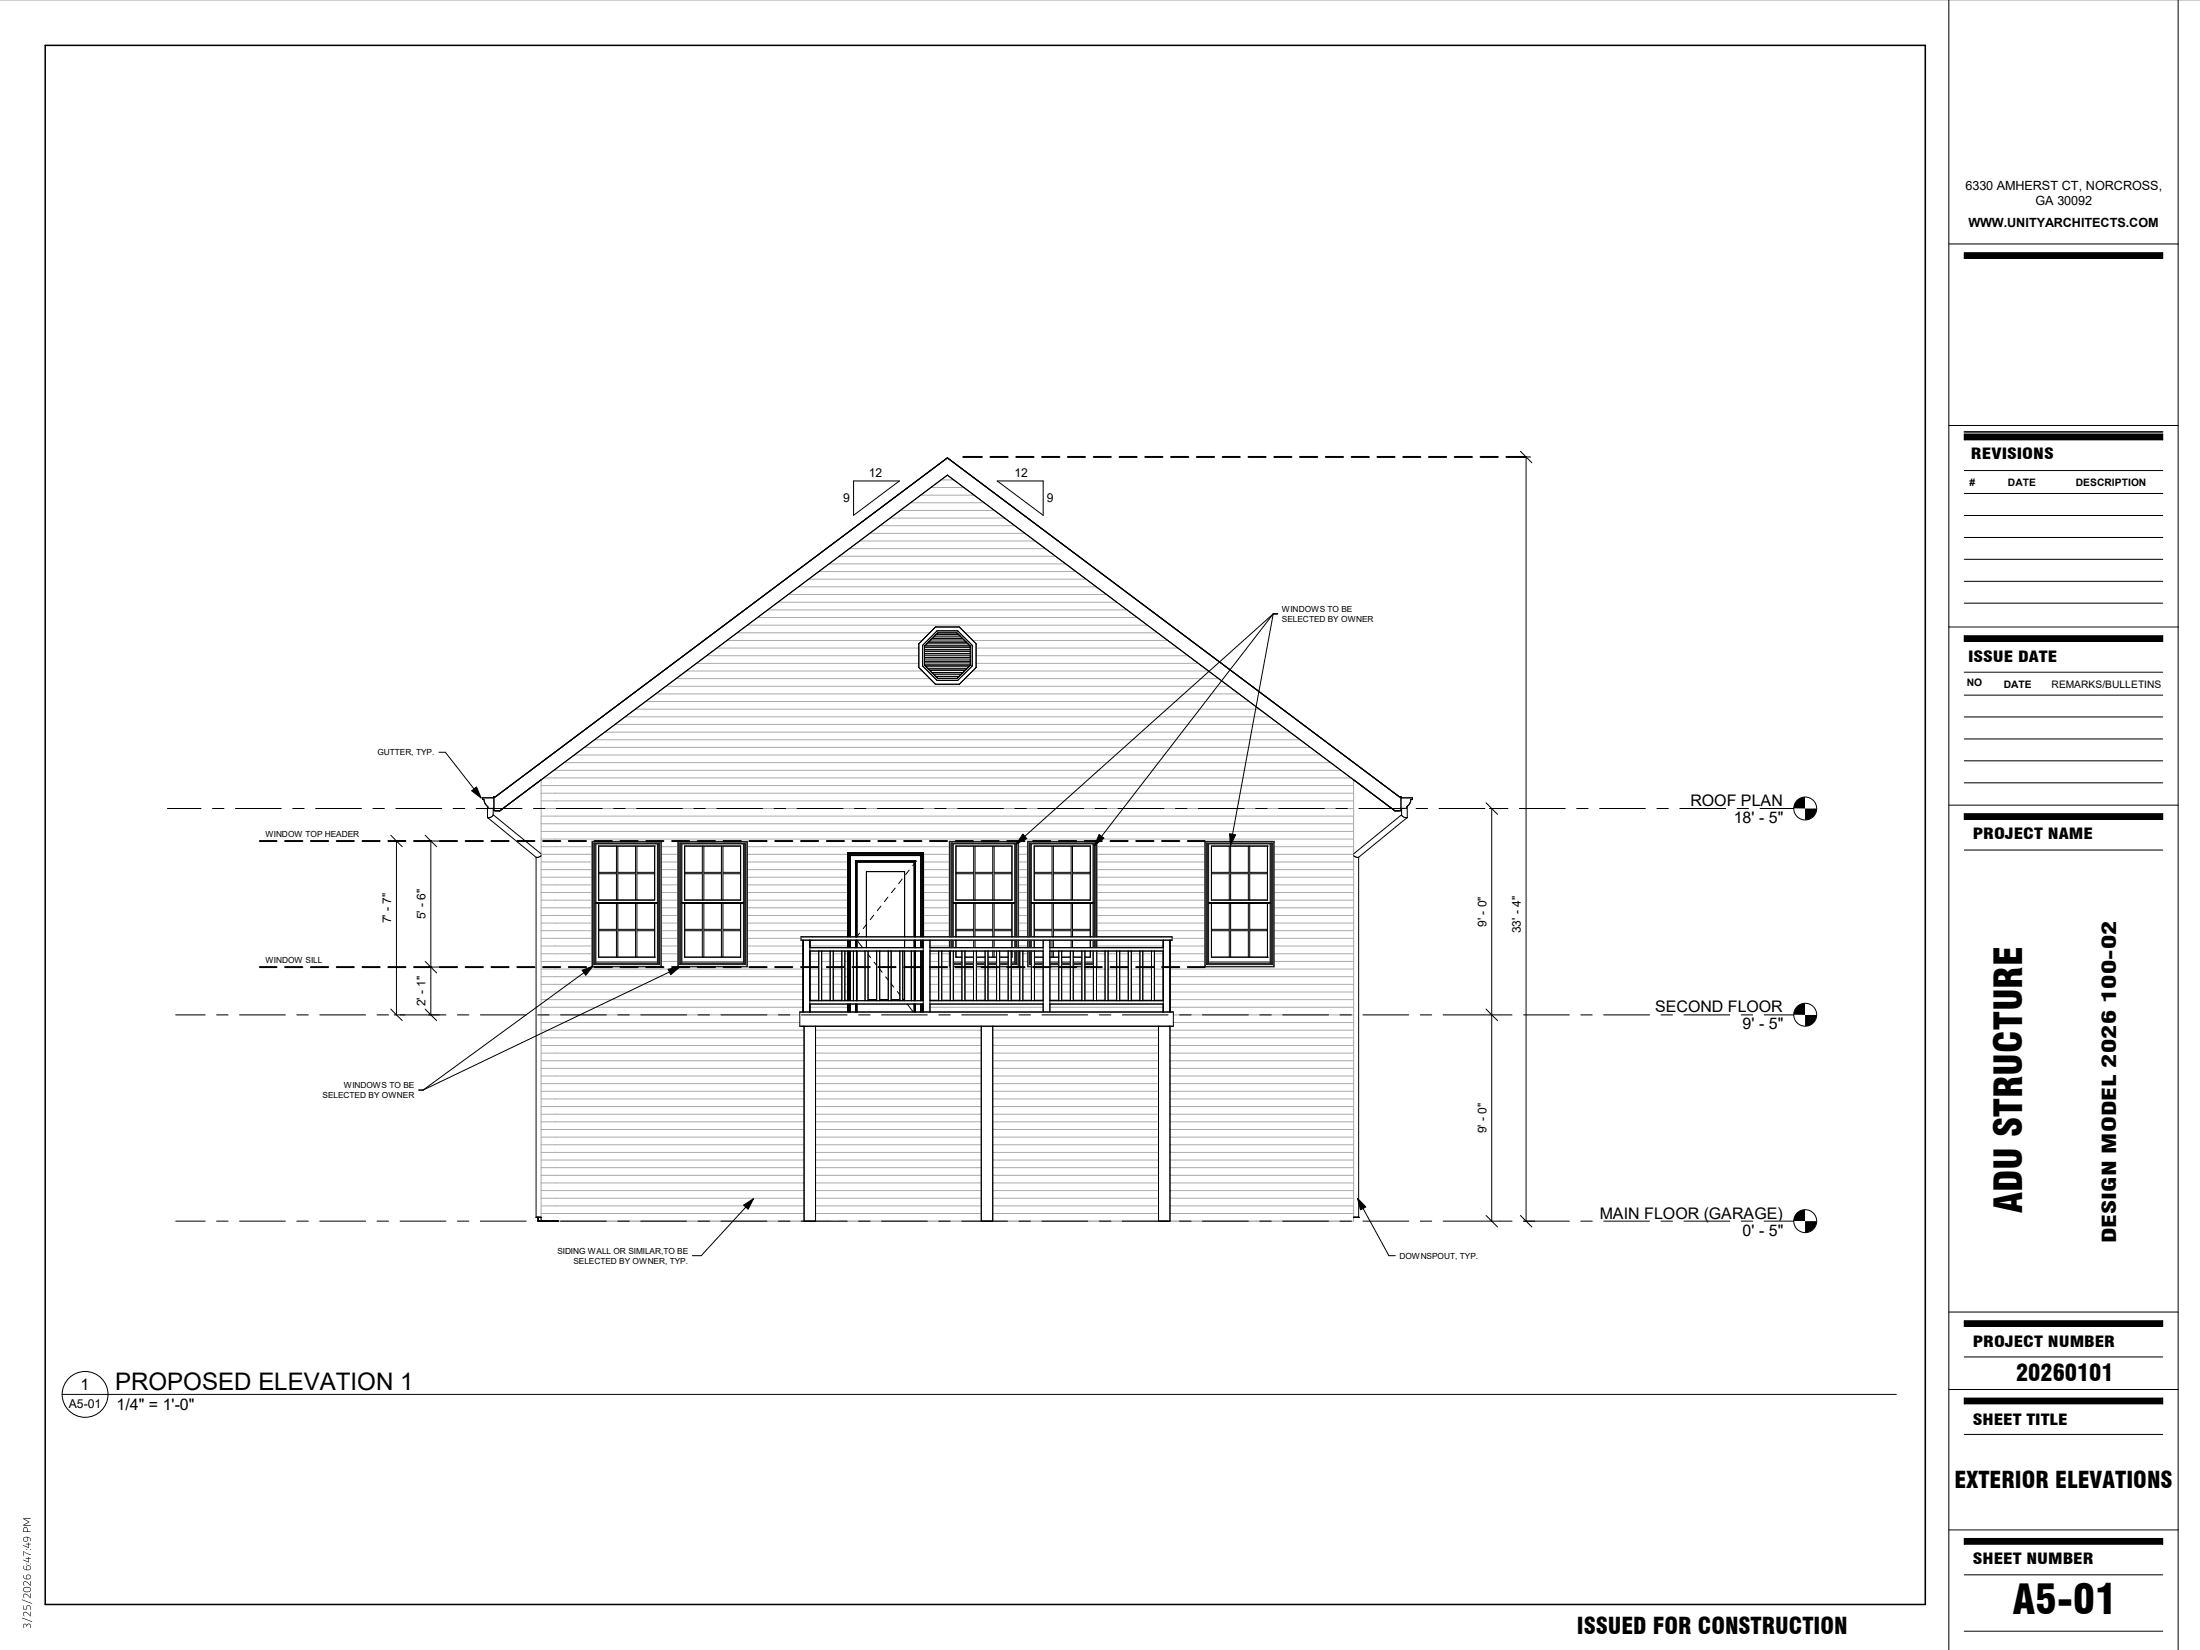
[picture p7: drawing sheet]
<svg xmlns="http://www.w3.org/2000/svg" width="610mm" height="457mm" viewBox="0 0 610 457" stroke-linecap="round" stroke-linejoin="round" font-family="sans-serif">
<g fill="none" stroke="#aaa" stroke-width=".28">
<path d="M252.3 139.3h20.5M255.1 137.2h14.8M257.9 135.1h9.2M260.7 133h3.6M226.9 158.4h71.3M229.7 156.3h65.6M232.5 154.1h60M235.3 152h54.4M238.2 149.9h48.7M241 147.8h43.1M243.8 145.7h37.4M246.6 143.6h31.8"/>
<path d="M249.5 141.4h26.1M198.6 179.6h56M201.5 177.5h54M204.3 175.3h53.3M207.1 173.2h110.8M209.9 171.1h105.2M212.8 169h99.5M215.6 166.9h93.9M218.4 164.7h88.2M221.2 162.6h82.6M224 160.5h77M267.4 175.3h53.4"/>
<path d="M269.5 177.5h54.1M270.5 179.6h55.9M173.2 198.6h178.6M176.1 196.5h172.9M178.9 194.4h167.3M181.7 192.3h161.6M184.5 190.2h156M187.3 188h70.3M190.2 185.9h65.3M193 183.8h61.6M195.8 181.7h58.8M267.4 188h70.3"/>
<path d="M269.5 185.9h65.4M270.5 181.7h58.7M270.5 183.8h61.5M149.9 217.7h225.2M149.9 219.8h225.2M149.9 216.1v122.3h225.2v-122.3M150.6 215.6h223.8M153.5 213.4h218.1M156.3 211.3h212.5M159.1 209.2h206.8M161.9 207.1h201.2M164.8 205h195.5"/>
<path d="M167.6 202.9h189.9M170.4 200.7h184.2M149.9 221.9h225.2M149.9 224h225.2M149.9 226.1h225.2M149.9 228.3h225.2M149.9 230.4h225.2M149.9 232.5h225.2M149.9 234.6h14.1M149.9 236.7h14.1M149.9 238.8h14.1M164 233h19.3v35h-19.3z"/>
<path d="M183.3 234.6h4.5M183.3 236.7h4.5M183.3 238.8h4.5M187.8 233h19.3v35h-19.3zM207.1 234.6h55.9M207.1 236.7h27.8M207.1 238.8h27.8M255.9 236.7h7.1M255.9 238.8h7.1M282.3 234.6h2.4M282.3 236.7h2.4M282.3 238.8h2.4"/>
<path d="M304 234.6h29.8M304 236.7h29.8M304 238.8h29.8M333.8 233h19.3v35h-19.3zM353.1 234.6h22M353.1 236.7h22M353.1 238.8h22M149.9 241h14.1M149.9 243.1h14.1M149.9 245.2h14.1M149.9 247.3h14.1M149.9 249.4h14.1"/>
<path d="M149.9 251.5h14.1M149.9 253.7h14.1M149.9 255.8h14.1M149.9 257.9h14.1M183.3 241h4.5M183.3 243.1h4.5M183.3 245.2h4.5M183.3 247.3h4.5M183.3 249.4h4.5M183.3 251.5h4.5M183.3 253.7h4.5M183.3 255.8h4.5"/>
<path d="M183.3 257.9h4.5M207.1 241h27.8M207.1 243.1h27.8M207.1 245.2h27.8M207.1 247.3h27.8M207.1 249.4h27.8M207.1 251.5h27.8M207.1 253.7h27.8M207.1 255.8h27.8M207.1 257.9h27.8M255.9 241h7.1M255.9 243.1h7.1"/>
<path d="M255.9 245.2h7.1M255.9 247.3h7.1M255.9 249.4h7.1M255.9 251.5h7.1M255.9 253.7h7.1M255.9 255.8h7.1M255.9 257.9h7.1M263 259.6v-26.6h19.3v26.6M282.3 241h2.4M282.3 243.1h2.4M282.3 245.2h2.4M282.3 247.3h2.4"/>
<path d="M282.3 249.4h2.4M282.3 251.5h2.4M282.3 253.7h2.4M282.3 255.8h2.4M282.3 257.9h2.4M284.7 259.6v-26.6h19.3v26.6M304 241h29.8M304 243.1h29.8M304 245.2h29.8M304 247.3h29.8M304 249.4h29.8M304 251.5h29.8"/>
<path d="M304 253.7h29.8M304 255.8h29.8M304 257.9h29.8M353.1 241h22M353.1 243.1h22M353.1 245.2h22M353.1 247.3h22M353.1 249.4h22M353.1 251.5h22M353.1 253.7h22M353.1 255.8h22M353.1 257.9h22"/>
<path d="M149.9 260h14.1M149.9 262.1h14.1M149.9 264.3h14.1M149.9 266.4h14.1M149.9 268.5h72.6M149.9 270.6h72.6M149.9 272.8h72.6M149.9 274.9h72.6M149.9 277h72.6M149.9 279.1h72.6M183.3 260h4.5M183.3 262.1h4.5"/>
<path d="M183.3 264.3h4.5M183.3 266.4h4.5M207.1 260h14.9M207.1 262.1h15.4M207.1 264.3h15.4M207.1 266.4h15.4M224.4 262.1h10.5M224.4 264.3h2.5M224.4 266.4h2.5M224.4 268.5h2.5M224.4 270.6h2.5M224.4 272.8h2.5"/>
<path d="M224.4 274.9h2.5M224.4 277h2.5M224.4 279.1h10.5M227.7 264.3h2.3M227.7 266.4h2.3M227.7 268.5h2.3M227.7 270.6h2.3M227.7 272.8h2.3M227.7 274.9h2.3M227.7 277h2.3M230.9 264.3h2.4M230.9 266.4h2.4"/>
<path d="M230.9 268.5h2.4M230.9 270.6h2.4M230.9 272.8h2.4M230.9 274.9h2.4M230.9 277h2.4M234.1 264.3h.8M234.1 266.4h.8M234.1 268.5h.8M234.1 270.6h.8M234.1 272.8h.8M234.1 274.9h.8M234.1 277h.8"/>
<path d="M257.7 262.1h5.3M257.7 264.3h2.4M257.7 266.4h2.4M257.7 268.5h2.4M257.7 270.6h2.4M257.7 272.8h2.4M257.7 274.9h2.4M257.7 277h2.4M257.7 279.1h31.4M260.9 264.3h2.1M260.9 266.4h2.1M260.9 268.5h2.4"/>
<path d="M260.9 270.6h2.4M260.9 272.8h2.4M260.9 274.9h2.4M260.9 277h2.4M263 263.5v4.5h.3M263 260.5v2.1M264.2 268.5h2.3M264.2 270.6h2.3M264.2 272.8h2.3M264.2 274.9h2.3M264.2 277h2.3M264.2 268h2.3"/>
<path d="M267.4 268.5h2.3M267.4 270.6h2.3M267.4 272.8h2.3M267.4 274.9h2.3M267.4 277h2.3M267.4 268h2.3M270.6 268.5h2.4M270.6 270.6h2.4M270.6 272.8h2.4M270.6 274.9h2.4M270.6 277h2.4M270.6 268h2.4"/>
<path d="M273.8 268.5h2.3M273.8 270.6h2.3M273.8 272.8h2.3M273.8 274.9h2.3M273.8 277h2.3M273.8 268h2.3M277 268.5h2.4M277 270.6h2.4M277 272.8h2.4M277 274.9h2.4M277 277h2.4M277 268h2.4"/>
<path d="M280.2 268.5h2.4M280.2 270.6h2.4M280.2 272.8h2.4M280.2 274.9h2.4M280.2 277h2.4M282.3 262.1h2.4M282.3 264.3h.3M282.3 266.4h.3M282.3 263.5v4.5h-2.1M282.3 260.5v2.1M283.4 264.3h1.3M283.4 266.4h1.3"/>
<path d="M283.4 268.5h2.4M283.4 270.6h2.4M283.4 272.8h2.4M283.4 274.9h2.4M283.4 277h2.4M284.7 263.5v4.5h1.1M284.7 260.5v2.1M286.6 268.5h2.5M286.6 270.6h2.5M286.6 272.8h2.5M286.6 274.9h2.5M286.6 277h2.5"/>
<path d="M286.6 268h2.5M290.9 268.5h2.5M290.9 270.6h2.5M290.9 272.8h2.5M290.9 274.9h2.5M290.9 277h2.5M290.9 279.1h31.4M290.9 268h2.5M294.2 268.5h2.4M294.2 270.6h2.4M294.2 272.8h2.4M294.2 274.9h2.4"/>
<path d="M294.2 277h2.4M294.2 268h2.4M297.4 268.5h2.4M297.4 270.6h2.4M297.4 272.8h2.4M297.4 274.9h2.4M297.4 277h2.4M297.4 268h2.4M300.6 268.5h2.4M300.6 270.6h2.4M300.6 272.8h2.4M300.6 274.9h2.4"/>
<path d="M300.6 277h2.4M300.6 268h2.4M303.8 268.5h2.4M303.8 270.6h2.4M303.8 272.8h2.4M303.8 274.9h2.4M303.8 277h2.4M304 262.1h18.3M304 264.3h2.2M304 266.4h2.2M304 263.5v4.5h-.2M304 260.5v2.1"/>
<path d="M307 264.3h2.4M307 266.4h2.4M307 268.5h2.4M307 270.6h2.4M307 272.8h2.4M307 274.9h2.4M307 277h2.4M310.3 264.3h2.3M310.3 266.4h2.3M310.3 268.5h2.3M310.3 270.6h2.3M310.3 272.8h2.3"/>
<path d="M310.3 274.9h2.3M310.3 277h2.3M313.5 264.3h2.3M313.5 266.4h2.3M313.5 268.5h2.3M313.5 270.6h2.3M313.5 272.8h2.3M313.5 274.9h2.3M313.5 277h2.3M316.7 264.3h2.4M316.7 266.4h2.4M316.7 268.5h2.4"/>
<path d="M316.7 270.6h2.4M316.7 272.8h2.4M316.7 274.9h2.4M316.7 277h2.4M319.9 264.3h2.4M319.9 266.4h2.4M319.9 268.5h2.4M319.9 270.6h2.4M319.9 272.8h2.4M319.9 274.9h2.4M319.9 277h2.4M324.2 262.1h9.6"/>
<path d="M324.2 264.3h9.6M324.2 266.4h9.6M324.2 268.5h50.9M324.2 270.6h50.9M324.2 272.8h50.9M324.2 274.9h50.9M324.2 277h50.9M324.2 279.1h50.9M324.8 260h9M353.1 260h22M353.1 262.1h22M353.1 264.3h22"/>
<path d="M353.1 266.4h22M149.9 281.2h71.7M149.9 283.3h71.7M149.9 285.5h72.9M149.9 287.6h72.9M149.9 289.7h72.9M149.9 291.8h72.9M149.9 293.9h72.9M149.9 296h72.9M149.9 298.2h72.9M226 285.5h45.9M226 287.6h45.9"/>
<path d="M226 289.7h45.9M226 291.8h45.9M226 293.9h45.9M226 296h45.9M226 298.2h45.9M275.1 285.5h45.9M275.1 287.6h45.9M275.1 289.7h45.9M275.1 291.8h45.9M275.1 293.9h45.9M275.1 296h45.9M275.1 298.2h45.9"/>
<path d="M324.2 285.5h50.9M324.2 287.6h50.9M324.2 289.7h50.9M324.2 291.8h50.9M324.2 293.9h50.9M324.2 296h50.9M324.2 298.2h50.9M325.1 281.2h50M325.1 283.3h50M149.9 300.3h72.9M149.9 302.4h72.9M149.9 304.5h72.9"/>
<path d="M149.9 306.6h72.9M149.9 308.7h72.9M149.9 310.9h72.9M149.9 313h72.9M149.9 315.1h72.9M149.9 317.2h72.9M149.9 319.3h72.9M226 300.3h45.9M226 302.4h45.9M226 304.5h45.9M226 306.6h45.9M226 308.7h45.9"/>
<path d="M226 310.9h45.9M226 313h45.9M226 315.1h45.9M226 317.2h45.9M226 319.3h45.9M275.1 300.3h45.9M275.1 302.4h45.9M275.1 304.5h45.9M275.1 306.6h45.9M275.1 308.7h45.9M275.1 310.9h45.9M275.1 313h45.9"/>
<path d="M275.1 315.1h45.9M275.1 317.2h45.9M275.1 319.3h45.9M324.2 300.3h50.9M324.2 302.4h50.9M324.2 304.5h50.9M324.2 306.6h50.9M324.2 308.7h50.9M324.2 310.9h50.9M324.2 313h50.9M324.2 315.1h50.9M324.2 317.2h50.9"/>
<path d="M324.2 319.3h50.9M149.9 321.4h72.9M149.9 323.6h72.9M149.9 325.7h72.9M149.9 327.8h72.9M149.9 329.9h72.9M149.9 332h72.9M149.9 334.1h72.9M149.9 336.3h72.9M226 321.4h45.9M226 323.6h45.9M226 325.7h45.9"/>
<path d="M226 327.8h45.9M226 329.9h45.9M226 332h45.9M226 334.1h45.9M226 336.3h45.9M275.1 321.4h45.9M275.1 323.6h45.9M275.1 325.7h45.9M275.1 327.8h45.9M275.1 329.9h45.9M275.1 332h45.9M275.1 334.1h45.9"/>
<path d="M275.1 336.3h45.9M324.2 321.4h50.9M324.2 323.6h50.9M324.2 325.7h50.9M324.2 327.8h50.9M324.2 329.9h50.9M324.2 332h50.9M324.2 334.1h50.9M324.2 336.3h50.9"/>
</g>
<g fill="none" stroke="#000" stroke-width=".28">
<path d="M256.2 179v5.3M256.2 179.5h12.7M256.2 179h12.7M256.3 178.9l-.1 .1M256.3 178.9h12.5M256.8 178.4l-.5 .5M256.8 178.4h11.4M257.2 178l-.4 .4M257.2 178h10.6M257.3 177.9l-.1 .1M257.3 177.9h10.4M257.9 177.3l-.6 .6"/>
<path d="M257.9 177.3h9.3M258.3 176.9l-.4 .4M258.3 176.9h8.4M258.4 176.8l-.1 .1M258.4 176.8h8.3M258.9 176.3l-.5 .5M258.9 176.3h7.2M259.3 175.9l-.4 .4M259.3 175.9h6.4M259.5 175.8l-.2 .1M259.5 175.8h6.1M259.9 175.3h5.2"/>
<path d="M259.9 175.3l-3.7 3.7M259.9 175.3l-.4 .5M265.1 175.3l3.8 3.7M265.1 175.3l.5 .5M265.6 175.8l3.3 3.2M268.9 179v5.3M256.2 184.3h.1M256.2 184.3l3.7 3.7h5.2l3.8-3.7M256.2 184.3l.4 .4M256.2 181.1h12.7M256.2 180.5h12.7M256.2 180.1h12.7"/>
<path d="M256.2 180h12.7M256.2 184.3h12.7M256.2 184.2h12.7M256.2 183.7h12.7M256.2 183.3h12.7M256.2 183.2h12.7M256.2 182.6h12.7M256.2 182.2h12.7M256.2 182.1h12.7M256.2 181.6h12.7M256.6 184.7l.5 .6h10.8l.5-.6M256.6 184.7h11.8"/>
<path d="M257.7 185.8l-.5-.4h10.6l-.5 .4M257.7 185.8l.5 .6h8.6l.5-.6M257.7 185.8h9.6M258.7 186.9l-.4-.5h8.4l-.4 .5M258.7 186.9l.5 .5h6.6l.5-.5M258.7 186.9h7.6M259.3 187.5h6.4M259.8 188h5.4M268.9 184.3h.1M268.9 184.3l-.5 .4M149.9 216.1l-11.4 8.6M134.8 223.2l-.4-.5-.3-1.2h-.4v-.4h3.1v-.3h.4l125.3-93.9 125.3 93.9h.4v3.9h-1.7l-124-93-124 93"/>
<path d="M134.8 223.2l.5 .4v.4h1.6M134.8 223.2l.3 .2 .1 3.2M135.1 226.6l13.5 11M136.7 225.8l13.2 10.8M136.7 224v1.9l-.8 .6-.7 .1M136.9 220.8v3.9h1.6M148.5 237.5v99.8h1.4v1.1M148.6 237.5v.1M149.9 237.1l-.5 .4-.8 .1M165.9 234.4v15M170.8 234.4v7.3h-4.9M171.2 234.4v7.3h4.9v-7.3"/>
<path d="M176.5 234.4v7.3h4.9M181.4 234.4h.1M181.4 234.4h-15.5v15M181.4 234.4v15h-15.5M189.7 234.4v15M194.6 234.4v7.3h-4.9M195 234.4v7.3h4.9v-7.3M200.3 234.4v7.3h4.9M205.2 234.4v15M235.1 236.6l.3 .3M235.1 236.6v23M235.1 236.6h20.6"/>
<path d="M235.4 236.8v22.8M235.4 236.8h20M235.4 236.9l.2 .2M235.6 237.1v22.5M235.6 237.1h19.5M237.1 238.5v21.1M237.1 238.5h16.5M237.2 238.6h.1M237.2 238.6l.1 .2M237.4 238.8h.1M237.4 238.8v20.8M253.3 238.8h-15.9v20.8"/>
<path d="M253.4 238.8h.1M253.4 238.8v20.8M253.4 238.7l-16.1 .1M253.5 238.7h.1M253.5 238.6h.1M253.6 238.6h.1M253.6 238.6l-.2 .2M253.6 238.5v21.1M253.7 238.8l-.8 1.1M255.1 237.1v22.5M255.4 236.8v22.8M255.4 236.8l-.3 .3"/>
<path d="M255.7 236.6v23M255.7 236.6l-.3 .2M264.9 234.4h.1M264.9 234.4h15.5v15M264.9 234.4v15h15.5M269.8 234.4v7.3h-4.9M270.2 234.4v7.3h4.9v-7.3M275.5 234.4v7.3h4.9M280.4 234.4v15M291.5 234.4v7.3h-4.9M291.9 234.4v7.3h4.9v-7.3M297.2 234.4v7.3h4.9"/>
<path d="M302.1 234.4v15M340.6 234.4v7.3h-4.9M341 234.4v7.3h4.9v-7.3M346.3 234.4v7.3h4.9M351.2 234.4h.1M351.2 234.4h-15.5v15M351.2 234.4v15h-15.5M375.1 237.1l.6 .4 .7 .1M376.4 237.5v.1M376.5 237.5v99.8h-1.4M388.2 221.1h3.2v.4h-.5v.6l-.7 1.1M388.4 224v1.9l.6 .5 .8 .2"/>
<path d="M388.4 225.8l-13.3 10.8M389.9 226.6l-13.5 11M390.2 223.2l-.4 .4v.4h-1.6M390.2 223.2l-.3 .2-.1 3.2M165.1 250.2h17.1M165.9 250.2v15h15.5M165.9 249.4h15.5M165.9 257.9h4.9v7.3M165.9 242.1h4.9v7.3M165.9 249.4h.1M165.9 250.2v15M170.8 250.2v7.3h-4.9"/>
<path d="M171.2 250.2v7.3h4.9v-7.3M171.2 249.4v-7.3h4.9v7.3M176.5 250.2v7.3h4.9M181.4 257.9h-4.9v7.3M181.4 242.1h-4.9v7.3M181.4 250.2v15M188.9 250.2h17.1M189.7 249.4v-15h15.5v15M189.7 249.4h15.5M189.7 250.2v15h15.5v-15M189.7 257.9h4.9v7.3M189.7 242.1h4.9v7.3"/>
<path d="M189.7 249.4h.1M189.7 250.2v15M194.6 250.2v7.3h-4.9M195 250.2v7.3h4.9v-7.3M195 249.4v-7.3h4.9v7.3M200.3 250.2v7.3h4.9M205.2 257.9h-4.9v7.3M205.2 242.1h-4.9v7.3M205.2 250.2v15M205.2 249.4h.1M222 259.6h102.8v.9h-102.8zM234.9 259.6v-23.3h21v23.3"/>
<path d="M238.2 258.6l-.8 1M240.1 259.6v-18.1h10.6v18.1M240.2 256.1l-1 1.2M242.1 253.6l-1 1.2M244.1 251.1l-1 1.2M246 248.6l-.9 1.3M248 246.1l-1 1.3M250 243.6l-1 1.3M251.9 241.1l-.9 1.3M263.1 259.6v-26.4h19.1v26.4M264.1 250.2h17.1M264.9 249.4h15.5"/>
<path d="M264.9 257.9h4.9v1.7M264.9 242.1h4.9v7.3M264.9 250.2v9.4M269.8 250.2v7.3h-4.9M270.2 250.2v7.3h4.9v-7.3M270.2 259.6v-1.7h4.9v1.7M270.2 249.4v-7.3h4.9v7.3M275.5 250.2v7.3h4.9M280.4 257.9h-4.9v1.7M280.4 242.1h-4.9v7.3M280.4 250.2v9.4M280.4 249.4h.1"/>
<path d="M284.8 259.6v-26.4h19.1v26.4M285.8 250.2h17.1M286.6 249.4v-15h15.5v15M286.6 250.2v9.4M286.6 249.4h15.5M286.6 257.9h4.9v1.7M286.6 242.1h4.9v7.3M291.5 250.2v7.3h-4.9M291.9 250.2v7.3h4.9v-7.3M291.9 259.6v-1.7h4.9v1.7M291.9 249.4v-7.3h4.9v7.3M297.2 250.2v7.3h4.9"/>
<path d="M302.1 249.4h-15.5M302.1 250.2v9.4M302.1 249.4h.1M302.1 257.9h-4.9v1.7M302.1 242.1h-4.9v7.3M334.9 250.2h17.1M335.7 250.2v15h15.5M335.7 257.9h4.9v7.3M335.7 242.1h4.9v7.3M340.6 250.2v7.3h-4.9M341 250.2v7.3h4.9v-7.3M341 249.4v-7.3h4.9v7.3"/>
<path d="M346.3 250.2v7.3h4.9M351.2 249.4h-15.5M351.2 257.9h-4.9v7.3M351.2 242.1h-4.9v7.3M351.2 250.2v15M164.1 267.5v-34.3h19.1v34.3M165.1 266.6h17.1M171.2 265.2v-7.3h4.9v7.3M181.4 265.2h.1M187.9 267.5v-34.3h19.1v34.3M188.9 266.6h17.1M195 265.2v-7.3h4.9v7.3"/>
<path d="M222.5 260.5v19.9M224.4 277.3h31.4M224.4 263.5h31.4M224.4 260.5v19.9M224.4 262.6h31.4M224.4 278.2h31.4M226.9 263.5v13.8M227.7 263.5v13.8M230 263.5v13.8M230.9 263.5v13.8M233.3 263.5v13.8M234.1 263.5v13.8"/>
<path d="M234.9 260.5v2.1M234.9 263.5v13.8M234.9 278.2v2.2M235.1 260.5v2.1M235.1 263.5v13.8M235.1 278.2v2.2M235.4 260.5v2.1M235.4 263.5v13.8M235.4 278.2v2.2M235.6 260.5v2.1M235.6 263.5v13.8M235.6 278.2v2.2"/>
<path d="M236.5 263.5v13.8M237.1 260.5v2.1M237.1 278.2v2.2M237.3 263.5v13.8M237.4 260.5v2.1M237.4 278.2v2.2M237.4 260.5l1.7 2.1M237.4 263.5v13.8M239.7 263.5v13.8M240.1 260.5v2.1M240.5 263.5v13.8M240.5 264.5l.7 .8"/>
<path d="M240.5 277h2.4M242.2 266.6l.7 .9M242.9 263.5v13.8M243.8 263.5v13.8M243.8 268.5l.6 .9M243.8 277h2.3M245.4 270.7l.7 .9M246.1 263.5v13.8M246.9 263.5v13.8M246.9 272.6l.7 .9M246.9 277h2.4M248.6 274.7l.7 .9"/>
<path d="M249.3 263.5v13.8M250.1 263.5v13.8M250.1 276.7l.5 .6M250.7 263.5v13.5h-.6M250.7 260.5v2.1M251.4 278.2l1.7 2.2M252.5 263.5v13.8M253.3 260.5v2.1M253.3 278.2v2.2M253.4 263.5v13.8M253.6 260.5v2.1M253.6 263.5v13.8"/>
<path d="M253.6 278.2v2.2M255.1 260.5v2.1M255.1 263.5v13.8M255.1 278.2v2.2M255.4 260.5v2.1M255.4 263.5v13.8M255.4 278.2v2.2M255.7 260.5v2.1M255.7 263.5v13.8M255.7 278.2v2.2M255.8 260.5v19.9M257.7 277.3h31.4"/>
<path d="M257.7 263.5h31.4M257.7 260.5v19.9M257.7 262.6h31.4M257.7 278.2h31.4M260.1 263.5v13.8M260.9 263.5v13.8M263.1 260.5v2.1M263.1 263.5v4M263.3 263.5v13.8M264.2 263.5v13.8M264.2 266.6h2.3M264.9 265.2h.1"/>
<path d="M264.9 265.2h1.6M264.9 260.5v2.1M264.9 263.5v1.7M266.5 263.5v13.8M267.4 263.5v13.8M267.4 265.2h2.3M267.4 266.6h2.3M269.7 263.5v13.8M269.8 260.5v2.1M270.2 260.5v2.1M270.6 263.5v13.8M270.6 265.2h2.4"/>
<path d="M270.6 266.6h2.4M273 263.5v13.8M273.8 263.5v13.8M273.8 265.2h2.3M273.8 266.6h2.3M275.1 260.5v2.1M275.1 263.5v1.7M275.5 260.5v2.1M275.5 263.5v1.7M276.1 263.5v13.8M277 263.5v13.8M277 265.2h2.4"/>
<path d="M277 266.6h2.4M279.4 263.5v13.8M280.2 263.5v13.8M280.2 266.6h1M280.4 260.5v2.1M280.4 263.5v1.7M280.4 263.5v1.7h-.2M282.2 260.5v2.1M282.2 263.5v4M282.6 263.5v13.8M283.4 263.5v13.8M284.8 260.5v2.1"/>
<path d="M284.8 263.5v4M285.8 263.5v13.8M286.6 260.5v2.1M286.6 263.5v13.8M286.6 265.2h2.5M286.6 266.6h2.5M289.1 260.5v19.9M290.9 277.3h31.4M290.9 263.5h31.4M290.9 260.5v19.9M290.9 262.6h31.4M290.9 278.2h31.4"/>
<path d="M290.9 265.2h2.5M290.9 266.6h2.5M291.5 260.5v2.1M291.5 263.5v1.7M291.9 260.5v2.1M291.9 263.5v1.7M293.4 263.5v13.8M294.2 263.5v13.8M294.2 265.2h2.4M294.2 266.6h2.4M296.6 263.5v13.8M296.8 260.5v2.1"/>
<path d="M297.2 260.5v2.1M297.4 263.5v13.8M297.4 265.2h2.4M297.4 266.6h2.4M299.8 263.5v13.8M300.6 263.5v13.8M300.6 266.6h2.3M302.1 260.5v2.1M302.1 263.5v1.7M302.1 263.5v1.7h-1.5M303 263.5v13.8M303.8 263.5v13.8"/>
<path d="M303.9 260.5v2.1M303.9 263.5v4M306.2 263.5v13.8M307 263.5v13.8M309.4 263.5v13.8M310.3 263.5v13.8M312.6 263.5v13.8M313.5 263.5v13.8M315.8 263.5v13.8M316.7 263.5v13.8M319.1 263.5v13.8M319.9 263.5v13.8"/>
<path d="M322.3 260.5v19.9M324.2 260.5v19.9M333.9 267.5v-34.3h19.1v34.3M334.9 266.6h17.1M341 265.2v-7.3h4.9v7.3M351.2 265.2h.1M221.6 280.4h103.5v4h-103.5zM222.8 284.4v54h3.2v-54M271.9 284.4v54h3.2v-54M321 284.4v54h3.2v-54M149.1 337.3v1.1h5.6M149.4 338.4h.1"/>
<path d="M149.6 338.4h.1M154.2 338.4h.1M376.4 337.3h.1"/>
<circle cx="262.5" cy="181.7" r="8.6"/>
<circle cx="262.5" cy="181.7" r="7.4"/>
<circle cx="500.2" cy="338.4" r="3.2"/>
</g>
<g fill="none" stroke="#232312" stroke-width=".28">
<path d="M164.1 233.2h19.1v34.6h-19.1zM164.5 233.6h18.3v33.7h-18.3zM164.7 233.8h17.9M164.7 233.6v33.6M164.8 233.8v33.1M165.1 233.8v33.1M182.2 233.8v33.1M182.4 233.8v33.1M182.6 233.6v33.6M187.9 233.2h19.1v34.6h-19.1zM188.4 233.6h18.1v33.7h-18.1zM188.5 233.8h17.9"/>
<path d="M188.5 233.6v33.6M188.7 233.8v33.1M188.9 233.8v33.1M206 233.8v33.1M206.2 233.8v33.1M206.4 233.6v33.6M263.7 233.8h17.9M263.7 233.6v26M263.9 233.8v25.8M264.1 233.8v25.8M281.2 233.8v25.8M281.4 233.8v25.8"/>
<path d="M281.6 233.6v26M285.4 233.8h17.9M285.4 233.6v26M285.6 233.8v25.8M285.7 233.8v25.8M285.8 233.8v25.8M302.9 233.8v25.8M303.1 233.8v25.8M303.3 233.6v26M333.9 233.2h19.1v34.6h-19.1zM334.3 233.6h18.3v33.7h-18.3zM334.5 233.8h17.9"/>
<path d="M334.5 233.6v33.6M334.6 233.8v33.1M334.9 233.8v33.1M352 233.8v33.1M352.2 233.8v33.1M352.4 233.6v33.6M263.1 259.6v-26.4h19.1v26.4M263.5 259.6v-26h18.2v26M284.8 259.6v-26.4h19.1v26.4M285.2 259.6v-26h18.2v26M164.5 267.2h18.3M164.8 266.9h.3"/>
<path d="M164.8 266.9l-.1 .1h17.9l-.2-.1M165.1 266.8v.1M182.2 266.8v.1M182.2 266.9h.2M188.4 267.2h18.1M188.7 266.9h.2M188.7 266.9l-.2 .1h17.9l-.2-.1M188.9 266.8v.1M206 266.8v.1M206 266.9h.2M263.1 263.5v4.3h.2M263.1 260.5v2.1"/>
<path d="M263.5 260.5v2.1M263.7 260.5v2.1M263.9 260.5v2.1M264.1 260.5v2.1M264.2 267.8h2.3M264.2 267.2h2.3M264.2 267.3h2.3M264.2 267h2.3M267.4 267.8h2.3M267.4 267.2h2.3M267.4 267.3h2.3M267.4 267h2.3"/>
<path d="M270.6 267.8h2.4M270.6 267.2h2.4M270.6 267.3h2.4M270.6 267h2.4M273.8 267.8h2.3M273.8 267.2h2.3M273.8 267.3h2.3M273.8 267h2.3M277 267.8h2.4M277 267.2h2.4M277 267.3h2.4M277 267h2.4"/>
<path d="M280.2 267.2h1.5M281.2 260.5v2.1M281.2 263.5v3.4M281.2 266.9h.2M281.4 266.9l.2 .1h-1.4M281.4 260.5v2.1M281.4 263.5v3.4M281.6 260.5v2.1M281.6 263.5v3.7M281.7 263.5v3.8h-1.5M281.7 260.5v2.1M282.2 263.5v4.3h-2"/>
<path d="M282.2 260.5v2.1M284.8 260.5v2.1M284.8 263.5v4.3h1M285.2 260.5v2.1M285.2 263.5v3.8h.6M285.2 267.2h.6M285.4 260.5v2.1M285.4 263.5v3.7M285.6 266.9h.1M285.6 266.9l-.2 .1h.4M285.6 260.5v2.1M285.6 263.5v3.4"/>
<path d="M285.7 260.5v2.1M285.7 263.5v3.4M285.8 266.8l-.1 .1M285.8 260.5v2.1M286.6 267.8h2.5M286.6 267.2h2.5M286.6 267.3h2.5M286.6 267h2.5M290.9 267.8h2.5M290.9 267.2h2.5M290.9 267.3h2.5M290.9 267h2.5"/>
<path d="M294.2 267.8h2.4M294.2 267.2h2.4M294.2 267.3h2.4M294.2 267h2.4M297.4 267.8h2.4M297.4 267.2h2.4M297.4 267.3h2.4M297.4 267h2.4M300.6 267.8h2.4M300.6 267.2h2.4M300.6 267.3h2.4M300.6 267h2.4"/>
<path d="M302.9 260.5v2.1M302.9 263.5v3.4M302.9 266.8v.1M302.9 266.9h.1M303.1 260.5v2.1M303.3 260.5v2.1M303.4 260.5v2.1M303.9 260.5v2.1M303.9 263.5l-.1 4.3M334.3 267.2h18.3M334.6 266.9h.3M334.6 266.9l-.1 .1h17.9l-.2-.1"/>
<path d="M352 266.8v.1M352 266.9h.2"/>
</g>
<g fill="none" stroke="#000" stroke-width=".55">
<path d="M266.9 126.6h5.2M274.4 126.6h4.8M281.6 126.6h4.8M288.8 126.6h4.7M295.9 126.6h4.8M303.1 126.6h4.7M310.2 126.6h4.8M317.3 126.6h4.8M324.5 126.6h4.8M331.6 126.6h4.8M338.8 126.6h4.7M345.9 126.6h4.8"/>
<path d="M353.1 126.6h4.7M360.2 126.6h4.8M367.4 126.6h4.8M374.5 126.6h4.8M381.7 126.6h4.7M388.8 126.6h4.8M395.9 126.6h4.8M403.1 126.6h4.8M410.3 126.6h4.7M417.4 126.6h5.2M72 233h4.6M79 233h4.8"/>
<path d="M86.1 233h4.8M93.3 233h4.7M100.5 233h4.7M107.6 233h4.8M114.7 233h4.8M121.9 233h4.8M129 233h4.8M136.2 233h4.7M143.3 233h4.8M150.5 233h4.7M157.6 233h4.8M164.8 233h4.7"/>
<path d="M171.9 233h4.8M179.1 233h4.7M186.2 233h4.8M193.3 233h4.8M200.5 233h4.8M207.6 233h4.8M214.8 233h4.7M222 233h4.7M229.1 233h4.7M236.2 233h4.8M243.4 233h4.8M250.5 233h4.8"/>
<path d="M257.7 233h4.7M264.8 233h4.8M272 233h4.7M279.1 233h4.8M286.3 233h4.7M293.4 233h4.8M300.6 233h4.7M307.7 233h4.8M314.8 233h4.8M322 233h4.8M329.1 233h4.7M72 268h4.6"/>
<path d="M79 268h4.8M86.1 268h4.8M93.3 268h4.7M100.5 268h4.7M107.6 268h4.8M114.7 268h4.8M121.9 268h4.8M129 268h4.8M136.2 268h4.7M143.3 268h4.8M150.5 268h4.7M157.6 268h4.8"/>
<path d="M164.8 268h4.7M171.9 268h4.8M179.1 268h4.7M186.2 268h4.8M193.3 268h4.8M200.5 268h4.8M207.6 268h4.8M214.8 268h4.7M222 268h4.7M229.1 268h4.7M236.2 268h4.8M243.4 268h4.8"/>
<path d="M250.5 268h4.8M257.7 268h4.7M264.8 268h4.8M272 268h4.7M279.1 268h4.8M286.3 268h4.7M293.4 268h4.8M300.6 268h4.7M307.7 268h4.8M314.8 268h4.8M322 268h4.8M329.1 268h4.7"/>
</g>
<path d="M497 335.2h3.2v3.2h-3.2zM500.2 338.4h3.1v3.1h-3.1z" fill="#000"/>
<g fill="#fff">
<path d="M443.3 333.7h50.7v4.9h-50.7z"/>
<path d="M482.9 338.4h2.4v4.9h-2.4z"/>
<path d="M485.3 338.4h2.1v4.9h-2.1z"/>
<path d="M487.4 338.4h1.5v4.9h-1.5z"/>
<path d="M490.1 338.4h2.5v4.9h-2.5z"/>
<path d="M492.6 338.4h1.6v4.9h-1.6z"/>
</g>
<g fill="none" stroke="#000" stroke-width=".28">
<path d="M48.7 338.4h8.2M60 338.4h3.2M66.4 338.4h12.7M82.3 338.4h3.1M88.6 338.4h12.7M104.5 338.4h3.2M110.9 338.4h12.7M126.7 338.4h3.2M133.1 338.4h12.7M149 338.4h3.1M155.3 338.4h12.7M171.2 338.4h3.2"/>
<path d="M177.5 338.4h12.7M193.4 338.4h3.2M199.8 338.4h12.7M215.7 338.4h3.2M222 338.4h12.7M237.9 338.4h3.2M244.3 338.4h12.7M260.1 338.4h3.2M266.5 338.4h12.7M282.4 338.4h3.1M288.7 338.4h12.7M304.6 338.4h3.2"/>
<path d="M311 338.4h12.7M326.9 338.4h3.1M333.2 338.4h12.7M349.1 338.4h3.2M355.4 338.4h12.7M371.3 338.4h3.2M377.7 338.4h12.7M393.5 338.4h3.2M399.9 338.4h12.7M415.8 338.4h3.2M422.1 338.4h12.7M438 338.4h3.2"/>
<path d="M444.4 338.4h12.7M460.2 338.4h3.2M466.6 338.4h12.7M482.5 338.4h3.1M488.8 338.4h8.2"/>
<circle cx="500.2" cy="281.2" r="3.2"/>
</g>
<path d="M497 278h3.2v3.2h-3.2zM500.2 281.2h3.1v3.2h-3.1z" fill="#000"/>
<g fill="#fff">
<path d="M458.6 276.5h35.4v4.9h-35.4z"/>
<path d="M482.9 281.2h2.4v4.9h-2.4z"/>
<path d="M485.3 281.2h2.1v4.9h-2.1z"/>
<path d="M487.4 281.2h1.5v4.9h-1.5z"/>
<path d="M490.1 281.2h2.5v4.9h-2.5z"/>
<path d="M492.6 281.2h1.6v4.9h-1.6z"/>
</g>
<g fill="none" stroke="#000" stroke-width=".28">
<path d="M411.8 222.5l3.2 3.1M412.7 224h3.1M413.3 224v114.4M411.8 279.6l3.2 3.2M48.7 281.2h8.2M60 281.2h3.2M66.4 281.2h12.7M82.3 281.2h3.1M88.6 281.2h12.7M104.5 281.2h3.2M110.9 281.2h12.7M126.7 281.2h3.2"/>
<path d="M133.1 281.2h12.7M149 281.2h3.1M155.3 281.2h12.7M171.2 281.2h3.2M177.5 281.2h12.7M193.4 281.2h3.2M199.8 281.2h12.7M215.7 281.2h3.2M222 281.2h12.7M237.9 281.2h3.2M244.3 281.2h12.7M260.1 281.2h3.2"/>
<path d="M266.5 281.2h12.7M282.4 281.2h3.1M288.7 281.2h12.7M304.6 281.2h3.2M311 281.2h12.7M326.9 281.2h3.1M333.2 281.2h12.7M349.1 281.2h3.2M355.4 281.2h12.7M371.3 281.2h3.2M377.7 281.2h12.7M393.5 281.2h3.2"/>
<path d="M399.9 281.2h12.7M412.7 281.2h6.3M422.1 281.2h12.7M438 281.2h3.2M444.4 281.2h12.7M460.2 281.2h3.2M466.6 281.2h12.7M482.5 281.2h3.1M488.8 281.2h8.2M411.8 336.8l3.2 3.2M412.7 338.4h3.1"/>
</g>
<g fill="#fff">
<path d="M408.8 305.5h3.9v8.6h-3.9z"/>
<path d="M408.8 248.4h3.9v8.5h-3.9z"/>
</g>
<path d="M236.5 133.3h12.7l-12.7 9.5z" fill="none" stroke="#000" stroke-width=".28"/>
<g fill="#fff">
<path d="M240.7 129.2h3.7v3.8h-3.7z"/>
<path d="M233.7 136h1.8v3.8h-1.8z"/>
</g>
<path d="M276.3 133.3h12.8v9.5z" fill="none" stroke="#000" stroke-width=".28"/>
<g fill="#fff">
<path d="M281.1 129.2h3.7v3.8h-3.7z"/>
<path d="M290 136h1.8v3.8h-1.8z"/>
</g>
<circle cx="500.2" cy="224" r="3.2" fill="none" stroke="#000" stroke-width=".28"/>
<path d="M497 220.9h3.2v3.1h-3.2zM500.2 224h3.1v3.2h-3.1z" fill="#000"/>
<g fill="#fff">
<path d="M468.4 219.3h25.6v5h-25.6z"/>
<path d="M480.4 224h4.9v5h-4.9z"/>
<path d="M485.3 224h2.1v5h-2.1z"/>
<path d="M487.4 224h1.5v5h-1.5z"/>
<path d="M490.1 224h2.5v5h-2.5z"/>
<path d="M492.6 224h1.6v5h-1.6z"/>
</g>
<g fill="none" stroke="#000" stroke-width=".28">
<path d="M420.5 126.6h3.6M421.3 125.1l3.2 3.1M422.9 126.6v211.8M46.4 224h9.3M58.9 224h3.2M65.2 224h12.7M81.1 224h3.2M87.5 224h12.7M103.3 224h3.2M109.7 224h12.7M125.6 224h3.2M132 224h12.7"/>
<path d="M147.8 224h3.2M154.2 224h12.7M170.1 224h3.1M176.4 224h12.7M192.3 224h3.2M198.6 224h12.7M214.5 224h3.2M220.9 224h12.7M236.8 224h3.1M243.1 224h12.7M259 224h3.2M265.3 224h12.7"/>
<path d="M281.2 224h3.2M287.6 224h12.7M303.4 224h3.2M309.8 224h12.7M325.7 224h3.2M332.1 224h12.7M347.9 224h3.2M354.3 224h12.7M370.2 224h3.1M376.5 224h12.7M392.4 224h3.2M398.7 224h12.7"/>
<path d="M414.6 224h3.2M421 224h12.7M436.9 224h3.2M443.2 224h12.7M459.1 224h3.2M465.5 224h12.7M481.3 224h3.2M487.7 224h9.3M421.3 336.8l3.2 3.2M422.2 338.4h3.1"/>
</g>
<path d="M418.3 248.3h3.9v10.4h-3.9z" fill="#fff"/>
<path d="M130.7 219.1l1.3-1 1.3 3zM283.4 231.1l1.1 1.3-2.9 1.4zM304.5 231.2l1.4 1-2.6 2zM340.7 231l1.7 .3-1.4 3zM376.2 332.1l2.3 2.3-1.5 .8z" fill="#000" stroke="#000" stroke-width=".28"/>
<g fill="none" stroke="#000" stroke-width=".28">
<path d="M352.8 170.1h1.2M352.8 170.1l-11.8 64.2M352.8 170.1l-71.2 63.7M352.8 170.1l-49.5 64.1M121.6 208.4h1.8l9.9 12.7M117.8 231.4l1.6 1.6M118.7 233h3.1M119.4 233v48.2M119.4 233l1.6 1.6M117.8 266.4l3.2 3.2M117.8 279.6l1.6 1.6M118.7 268h3.1"/>
<path d="M118.7 281.2h3.1M119.4 281.2l1.6 1.6M376.2 332.1l8.7 15.8h1.7"/>
</g>
<g fill="#fff">
<path d="M114.9 270.3h3.8v8.6h-3.8z"/>
<path d="M114.9 246.3h3.8v8.5h-3.8z"/>
</g>
<path d="M108.3 231.4l1.6 1.6M109.2 233h3M109.9 233v48.2M109.9 233l1.6 1.6M108.3 279.6l1.6 1.6M109.2 281.2h3M109.9 281.2l1.6 1.6" fill="none" stroke="#000" stroke-width=".28"/>
<path d="M105.3 247.4h3.9v8.5h-3.9z" fill="#fff"/>
<path d="M161.3 268.9l3-1.2-2 2.6zM185.1 268.6l3.2-.6-2.5 2.1zM206 333.9l2.8-1.8-1.5 3z" fill="#000" stroke="#000" stroke-width=".28"/>
<g fill="none" stroke="#000" stroke-width=".28">
<path d="M540 -.1v457.3M603.5 -.1v457.3M540 67.6h63.5M544.3 70h55v1.6h-55zM540 117.9h63.5M544.3 120.3h55v1.6h-55zM544.3 136.7h55M544.3 130.4h55M544.3 142.8h55M544.3 148.9h55M544.3 155h55M540 173.7h63.5"/>
<path d="M544.3 176.1h55v1.6h-55zM544.3 161.1h55M544.3 167.1h55M544.3 192.6h55M544.3 198.7h55M544.3 186.3h55M544.3 204.8h55M544.3 210.8h55M544.3 216.9h55M540 223.1h63.5M544.3 225.5h55v1.6h-55zM544.3 235.5h55"/>
<path d="M164.3 267.7l-47.1 34.3M188.3 268l-71.1 34M116 302h1.2M208.8 332.1l-14.5 15.8h-2.4M540 363.6h63.5M544.3 366h55v1.5h-55zM544.3 376h55M17.2 386.4h508.2M540 385h63.5M544.3 387.4h55v1.6h-55zM544.3 397.5h55M540 423.9h63.5"/>
<path d="M544.3 426.3h55v1.6h-55zM544.3 436.4h55M544.3 452h55"/>
<circle cx="23.6" cy="386.4" r="6.4"/>
</g>
<path d="M544.3 70h55v1.6h-55zM544.3 120.3h55v1.6h-55zM544.3 176.1h55v1.6h-55zM544.3 225.5h55v1.6h-55zM544.3 366h55v1.5h-55zM544.3 387.4h55v1.6h-55zM544.3 426.3h55v1.6h-55z" fill="#000"/>
<path d="M12.5 12.6h521v432h-521zM544.3 119.7h55" fill="none" stroke="#000" stroke-width=".42"/>
<g fill="#fff">
<path d="M544.6 49.6h55.5v4h-55.5z"/>
<path d="M564 53.6h15.6v4h-15.6z"/>
<path d="M545.5 59.6h52.7v4.1h-52.7z"/>
</g>
<path d="M6.5 450.1l.6-.2 .3 .4a.62 .62 0 0 1 1-.2 .62 .62 0 0 1-.1 1 .52 .52 0 0 0 0-.9 .52 .52 0 0 0-.8 .3l-.1 .3a.47 .47 0 0 0-.2-.6 .47 .47 0 0 0-.6 .1l.1 .8a.61 .61 0 0 1-.2-1zM6.1 448.2l2.8 1.1v.2l-2.8-1.1zM6.6 446.8a1.4 1.4 0 0 1 1.8 .8v-1h.1v1.3l-.5-.5a.75 .75 0 0 0-.7-.6 .75 .75 0 0 0-.8 .4l.3 .6a.61 .61 0 0 1-.2-1zM6.4 444.8l.2 .1v.9h.7a.69 .69 0 0 1 .2-.9 .69 .69 0 0 1 1 .2 .69 .69 0 0 1-.2 .9 .59 .59 0 0 0 .1-.8 .59 .59 0 0 0-.8-.1 .59 .59 0 0 0-.2 .8l-1 .1zM6.1 443.2l2.8 1.1v.1l-2.8-1.1zM6.6 441.7a1.4 1.4 0 0 1 1.8 .9v-1.1h.1v1.3l-.5-.4a.75 .75 0 0 0-.7-.6 .75 .75 0 0 0-.8 .4l.3 .6a.61 .61 0 0 1-.2-1.1zM6.5 440a1.22 1.22 0 0 1 2.1 .5 1.08 1.08 0 0 1-1.2 .8 1.08 1.08 0 0 1-1-1.1zM6.6 440.1a.63 .63 0 0 0 .1 .8 .63 .63 0 0 0 .8 .1 .63 .63 0 0 0 .9-.5 .63 .63 0 0 0-.9-.6zM6.6 438.3a1.4 1.4 0 0 1 1.8 .9v-1.1h.1v1.3l-.5-.4a.75 .75 0 0 0-.7-.6 .75 .75 0 0 0-.8 .4l.3 .5a.61 .61 0 0 1-.2-1zM6.5 436.4l.1 .1a.74 .74 0 0 0 .8 1 .69 .69 0 0 1 .2-1.1 .69 .69 0 0 1 1 .5 .69 .69 0 0 1-.9 .7 .96 .96 0 0 1-1-.2 .96 .96 0 0 1-.2-1zM7.3 437a.55 .55 0 0 0 1.1 0 .55 .55 0 0 0-1.1 0zM6.5 433.9h.1a.74 .74 0 0 0 .8 1 .69 .69 0 0 1 .2-1.1 .69 .69 0 0 1 1 .6 .69 .69 0 0 1-.9 .7 .96 .96 0 0 1-1-.2 .96 .96 0 0 1-.2-1zM7.3 434.5a.55 .55 0 0 0 1.1 0 .55 .55 0 0 0-1.1 0zM8.3 433.4a.15 .15 0 0 1 .3 0 .15 .15 0 0 1-.3 0zM7.3 433.4a.13 .13 0 0 1 .2 0 .13 .13 0 0 1-.2 0zM6.4 432.1l1.4 .6v-.7l-.7-.1v-.1h.7v-.3h.2v.3h.5v.2h-.5v.9l-1.6-.6zM6.4 429.8l2.1 .9v.2l-1.9-.9v1.1h-.2zM8.3 429.3a.15 .15 0 0 1 .3 0 .15 .15 0 0 1-.3 0zM7.3 429.3a.13 .13 0 0 1 .2 0 .13 .13 0 0 1-.2 0zM6.4 428.1l1.4 .6v-.8h-.7v-.1h.7v-.4h.2v.4h.5v.1h-.5v1l-1.6-.6zM6.6 426a1.13 1.13 0 0 1 1.3-.1 1.13 1.13 0 0 1 .6 1.2l-.2-.1a.72 .72 0 0 0 0-.7 .72 .72 0 0 0-.7-.3 .69 .69 0 0 1 0 1 .69 .69 0 0 1-1 0 .69 .69 0 0 1 0-1zM6.6 426.5a.54 .54 0 0 0 1 0 .54 .54 0 0 0-1 0zM6.6 423.3a.65 .65 0 0 1 .8-.1 .65 .65 0 0 1 .3 .7v.4h.8v.2h-2.1zM6.7 423.4l-.1 .9h.9v-.4a.49 .49 0 0 0-.2-.5 .49 .49 0 0 0-.6 0zM6.4 420.7h2.1v.2h-1.8l1.4 .7v.2l-1.4 .8h1.8v.1h-2.1v-.2l1.6-.8-1.6-.8z" fill="#000"/>
<path d="M543.9 73.2h54.4v42.3h-54.4z" fill="#fff" stroke="#fff" stroke-width=".35"/>
<text font-size="11.3" x="557.7" y="447.1">A5-01</text>
<text font-size="10.6" x="560.4" y="336.1" transform="rotate(-90 560.4 336.1)">ADU STRUCTURE</text>
<text font-size="6.7" x="31.9" y="385">PROPOSED ELEVATION 1</text>
<g font-size="6.4">
<text x="558.7" y="382.8">20260101</text>
<text x="541.5" y="412.2">EXTERIOR ELEVATIONS</text>
<text x="437" y="452.7">ISSUED FOR CONSTRUCTION</text>
</g>
<text font-size="5.3" x="586.4" y="344.5" transform="rotate(-90 586.4 344.5)">DESIGN MODEL 2026 100-02</text>
<g font-size="4.4">
<text x="468.4" y="223.3">ROOF PLAN</text>
<text x="480.4" y="228">18</text>
<text x="485.3" y="228">'</text>
<text x="487.4" y="228">-</text>
<text x="490.1" y="228">5</text>
<text x="492.6" y="228">&quot;</text>
<text x="458.6" y="280.5">SECOND FLOOR</text>
<text x="482.9" y="285.2">9'</text>
<text x="487.4" y="285.2">-</text>
<text x="490.1" y="285.2">5&quot;</text>
<text x="443.3" y="337.6">MAIN FLOOR (GARAGE)</text>
<text x="482.9" y="342.3">0'</text>
<text x="487.4" y="342.3">-</text>
<text x="490.1" y="342.3">5&quot;</text>
<text x="22.4" y="385.2">1</text>
<text x="32.3" y="390.7">1/4&quot; = 1'-0&quot;</text>
</g>
<g font-size="4.2">
<text x="546.1" y="127.1">REVISIONS</text>
<text x="545.3" y="183.3">ISSUE DATE</text>
<text x="546.6" y="232.4">PROJECT NAME</text>
<text x="546.6" y="373.1">PROJECT NUMBER</text>
<text x="546.6" y="394.9">SHEET TITLE</text>
<text x="546.6" y="433.3">SHEET NUMBER</text>
</g>
<g font-size="3.5">
<text x="544.6" y="52.7">6330 AMHERST CT, NORCROSS,</text>
<text x="564" y="56.7">GA 30092</text>
<text x="545.5" y="62.8">WWW.UNITYARCHITECTS.COM</text>
</g>
<g font-size="3.4">
<text x="240.7" y="132.2">12</text>
<text x="281.1" y="132.2">12</text>
<text x="233.7" y="139">9</text>
<text x="290" y="139">9</text>
<text x="19.1" y="390.3">A5-01</text>
</g>
<g font-size="3.3">
<text x="108.4" y="255.9" transform="rotate(-90 108.4 255.9)">7' - 7&quot;</text>
<text x="117.9" y="254.8" transform="rotate(-90 117.9 254.8)">5' - 6&quot;</text>
<text x="411.9" y="256.9" transform="rotate(-90 411.9 256.9)">9' - 0&quot;</text>
<text x="421.4" y="258.7" transform="rotate(-90 421.4 258.7)">33' - 4&quot;</text>
<text x="117.9" y="278.8" transform="rotate(-90 117.9 278.8)">2' - 1&quot;</text>
<text x="411.9" y="314" transform="rotate(-90 411.9 314)">9' - 0&quot;</text>
</g>
<g font-size="2.9">
<text x="545.8" y="134.7">#</text>
<text x="556.4" y="134.7">DATE</text>
<text x="575.2" y="134.7">DESCRIPTION</text>
<text x="545" y="190.2">NO</text>
<text x="555.2" y="190.6">DATE</text>
<text x="568.5" y="190.6">REMARKS/BULLETINS</text>
</g>
<g font-size="2.3">
<text x="355.2" y="169.6">WINDOWS TO BE</text>
<text x="355.2" y="172.3">SELECTED BY OWNER</text>
<text x="104.6" y="209.3">GUTTER, TYP.</text>
<text x="73.5" y="232">WINDOW TOP HEADER</text>
<text x="73.5" y="266.9">WINDOW SILL</text>
<text x="89.4" y="304.3">SELECTED BY OWNER</text>
<text x="95.3" y="301.6">WINDOWS TO BE</text>
<text x="154.4" y="347.5">SIDING WALL OR SIMILAR,TO BE</text>
<text x="158.9" y="350.1">SELECTED BY OWNER, TYP.</text>
<text x="387.8" y="348.8">DOWNSPOUT, TYP.</text>
</g>
</svg>
